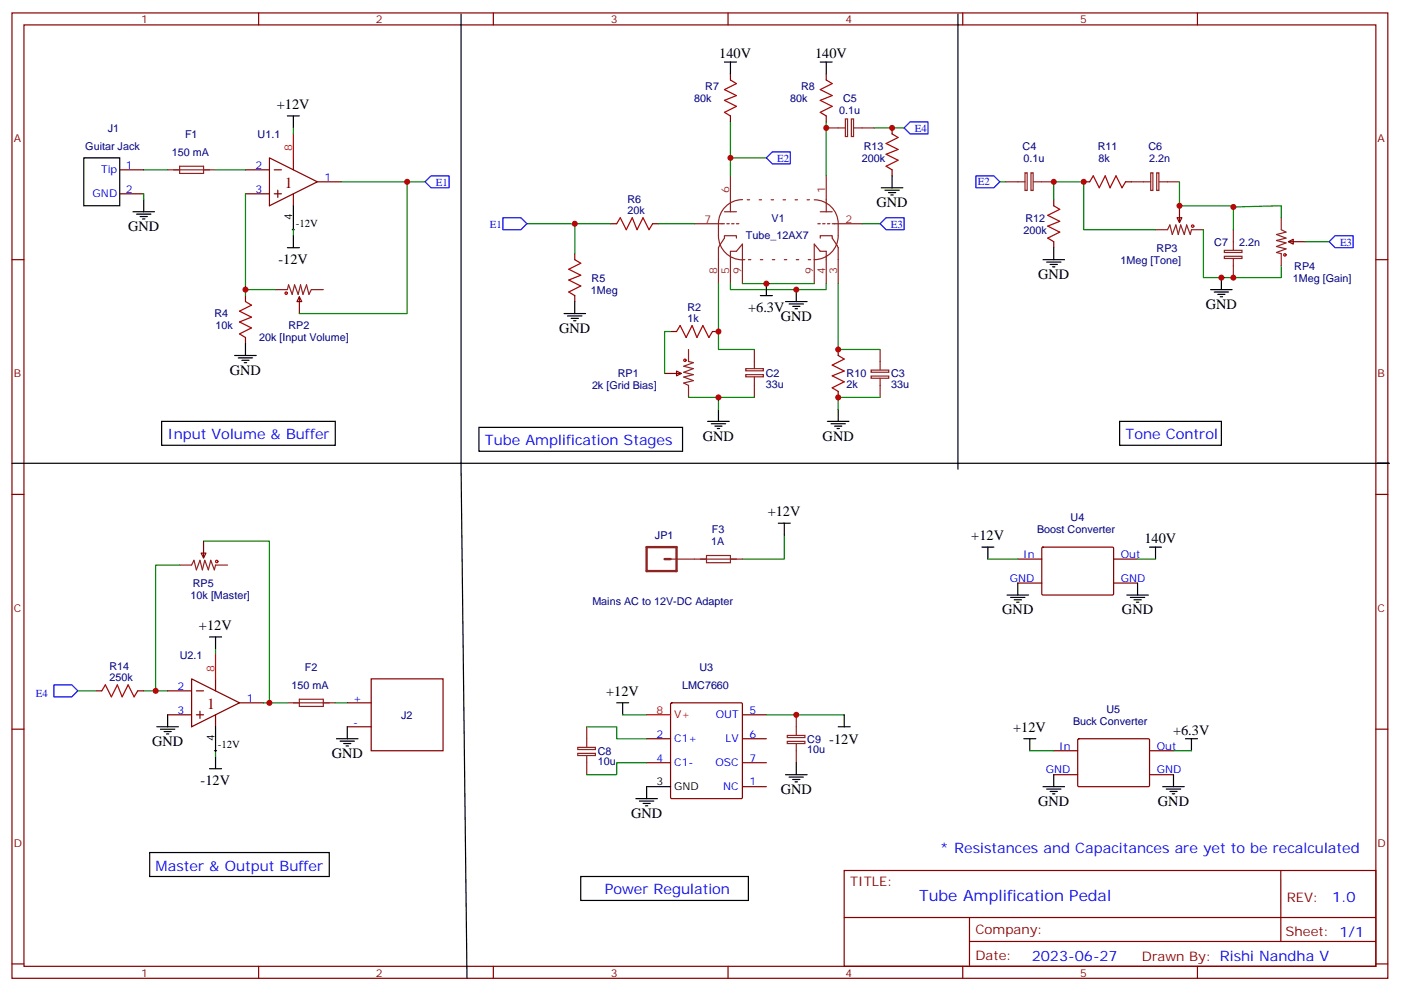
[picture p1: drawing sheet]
<svg xmlns="http://www.w3.org/2000/svg" width="413mm" height="292mm" viewBox="0 0 413 292" stroke-linecap="round" stroke-linejoin="round" font-family="sans-serif">
<g fill="none" stroke="#870000" stroke-width=".35">
<path d="M3.5 3.8h405.4v284.3h-405.4zM7.1 7.3h398.2v277.3h-398.2zM76.2 3.8v3.5M145.3 3.8v3.5M214.5 3.8v3.5M283.6 3.8v3.5M352.8 3.8v3.5M215.2 21.8v1.8M215.2 34.1v1.8M243.4 21.8v1.8M243.4 34.1v1.8M262.8 37.7v1.7"/>
<path d="M35.3 50h7M35.3 57.1h7M72.3 50h7.1M72.3 57.1h7.1M79.4 46.5l14.1 7.1-14.1 7zM80.8 50h2.1M80.8 57.1h2.1M81.8 56v2.1M86.4 46.5v3.5M86.4 57.1v3.5M93.5 53.6h7M262.8 50v1.8"/>
<path d="M310.4 58.8v1.8M319.3 53.6h1.7M331.6 53.6h1.8M3.5 76.5h3.6M169.3 74.7v1.8M179.9 65.9h1.8M192.3 65.9h1.7M310.4 71.2v1.8M346.8 64.1h1.4l-.7 1.4zM347.5 60.6v4.9M379.6 71.2l1.4-.7v1.4zM379.6 71.2h4.9"/>
<path d="M405.3 76.5h3.6M72.3 87.1v1.7M72.3 99.4v1.8M88.2 87.4l.7 1.4h-1.4zM88.2 87.4v5M169.3 87.1v1.7M197.6 97.6h1.7M209.9 97.6h1.8M195.8 110h4.9M199.3 109.3l1.4 .7-1.4 .7zM246.9 102.9v1.8M246.9 115.3v1.8"/>
<path d="M3.5 145.6h3.6M60 159.4v4.9M405.3 145.6h3.6M59.3 162.9h1.4l-.7 1.4zM299.9 164.7h7M299.9 171.7h7M307 161.3l.3-.2 20.6 .1 .2 .3-.1 13.6-.3 .2-20.6-.1-.2-.3zM328.1 164.7h7M328.1 171.7h7M56.4 200l14.2 7-14.2 7.1zM63.5 200v3.5M109.4 200h21.1v21.1h-21.1z"/>
<path d="M3.5 214.8h3.6M28.2 203.5h1.8M40.6 203.5h1.7M49.4 210.5h7M49.4 203.5h7M57.9 210.5h2.1M57.9 203.5h2.1M58.9 209.5v2.1M63.5 210.5v3.6M70.6 207h7M102.3 207h7.1M102.3 214.1h7.1"/>
<path d="M190.5 217.6h7.1M197.6 207.2l.3-.2h20.5l.3 .2v27.7l-.2 .3h-20.6l-.3-.2zM218.7 210.5h7.1M218.7 217.6h7.1M317.6 217.8l.3-.2h20.6l.2 .3-.1 13.6-.3 .2-20.6-.1-.2-.2zM405.3 214.8h3.6M190.5 224.6h7.1M218.7 231.7h7.1M218.7 224.6h7.1M310.4 221.1h7.1M310.4 228.2h7.1M338.7 221.1h7"/>
<path d="M338.7 228.2h7M248.7 256.4h156.6v28.2h-156.6zM377.3 256.4v20.9M248.7 270.2h156.5M285.6 277.3h119.6M285.6 270.2v14.2M3.5 283.9h3.6M76.2 284.6v3.5M145.3 284.6v3.5M214.5 284.6v3.5M283.6 284.6v3.5M352.8 284.6v3.5"/>
<path d="M405.3 283.9h3.6"/>
</g>
<g fill="none" stroke="#000" stroke-width=".35">
<path d="M135.8 4.2v132.3l1.8 151.6M213.4 18.3h3.6M215.2 18.3v3.5M241.7 18.3h3.5M243.4 18.3v3.5M282.2 4.2v134M84.7 34.1h3.5M86.4 34.1v3.6M24.7 46.5h10.6v14.1h-10.6zM42.3 58.8v3.6M259.6 55.3h6.4M260.7 56h4.2"/>
<path d="M261.8 56.7h2.1M262.5 57.4h.7M262.8 51.8v3.5M39.2 62.4h6.3M40.2 63.1h4.2M41.3 63.8h2.1M42 64.5h.7M84.7 73h3.5M86.4 60.6v7.1M86.4 69.4v3.6M307.3 76.5h6.3M308.3 77.2h4.3"/>
<path d="M309.4 77.9h2.1M310.1 78.6h.7M310.4 73v3.5M166.2 92.4h6.3M167.2 93.1h4.2M168.3 93.8h2.1M169 94.5h.7M169.3 88.8v3.6M224 87.1h3.5M225.8 83.5v3.6M231.4 88.8h6.4M232.5 89.5h4.2"/>
<path d="M233.5 90.2h2.2M234.2 90.9h.7M234.6 85.3v3.5M356.7 85.3h6.3M357.7 86h4.2M358.8 86.7h2.1M359.5 87.4h.7M359.8 81.8v3.5M69.1 104.7h6.4M70.2 105.4h4.2M71.3 106.1h2.1M72 106.8h.7"/>
<path d="M72.3 101.2v3.5M3.5 136.5h405.7h-3.5M47.6 124.1h51.2v7.1h-51.2zM141.1 125.9h60v7h-60zM208.5 124.1h6.3M209.5 124.8h4.3M210.6 125.5h2.1M211.3 126.2h.7M211.7 120.6v3.5M243.8 124.1h6.3M244.8 124.8h4.3M245.9 125.5h2.1"/>
<path d="M246.6 126.2h.7M246.9 120.6v3.5M329.8 124.1h30v7.1h-30zM229.3 154.1h3.5M231.1 154.1v3.5M289.3 161.1h3.5M291 161.1v3.6M296.7 175.3h6.3M297.7 176h4.3M298.8 176.7h2.1M299.5 177.4h.7M299.9 171.7v3.6"/>
<path d="M332 175.3h6.3M333 176h4.3M334.1 176.7h2.1M334.8 177.4h.7M335.1 171.7v3.6M338.7 161.1h3.5M340.4 161.1v3.6M61.7 187.6h3.6M63.5 187.6v3.5M46.2 214.1h6.4M47.3 214.8h4.2M48.3 215.5h2.1"/>
<path d="M49 216.2h.7M49.4 210.5v3.6M63.5 214.1v7M99.1 217.6h6.4M100.2 218.3h4.2M101.2 219h2.2M102 219.7h.7M102.3 214.1v3.5M181.7 207h3.5M183.4 207v3.5M246.9 214.1h3.6M248.7 210.5v3.6"/>
<path d="M301.6 217.6h3.6M303.4 217.6v3.5M349.2 217.6h3.6M351 217.6v3.5M61.7 226.4h3.6M63.5 222.9v3.5M187.3 235.2h6.4M188.4 235.9h4.2M189.4 236.6h2.2M190.1 237.3h.8M197.6 231.7h-7.1v3.5M231.4 228.2h6.4"/>
<path d="M232.5 228.9h4.2M233.5 229.6h2.2M234.2 230.3h.7M234.6 224.6v3.6M307.3 231.7h6.3M308.3 232.4h4.3M309.4 233.1h2.1M310.1 233.8h.7M310.4 228.2v3.5M342.5 231.7h6.4M343.6 232.4h4.2M344.7 233.1h2.1"/>
<path d="M345.4 233.8h.7M345.7 228.2v3.5M44.1 251.1h52.9v7.1h-52.9zM171.1 258.2h49.4v7h-49.4z"/>
</g>
<g fill="none" stroke="#8c2424" stroke-width=".35">
<path d="M243.4 37.7h5.7M249.1 35h.6v5.2h-.6zM250.8 35h.7v5.2h-.7zM251.5 37.7h6M49.4 50h14.1M52.9 49h7.1v2.1h-7.1zM215.2 51.8v10.6M218.8 58.8a7.1 7.1 0 0 0-7.1 7.1v3.5a7.1 7.1 0 0 0 7.1 7.1M220.1 58.8h.7M223.7 58.8h.7M227.2 58.8h.7M230.7 58.8h.7"/>
<path d="M234.2 58.8h.7M237.8 58.8h.7M239.9 58.8a7.1 7.1 0 0 1 7 7.1 11 11 0 0 1-1.1 7.4 7.1 7.1 0 0 1-5.9 3.2M243.4 51.8v10.6M296.3 53.6h5.7M302 50.9h.6v5.2h-.6zM303.7 50.9h.7v5.2h-.7zM304.4 53.6h6M333.4 53.6h5.6M339 50.9h.7v5.2h-.7zM340.8 50.9h.6v5.2h-.6zM341.5 53.6h6"/>
<path d="M204.6 65.9h8.8M213.4 62.4h3.6M214.1 65.9h.7M215.5 65.9h.8M217 70.1v-.7h-3.6v.7l-1.7 2.9v10.5M217 65.9h.7M218.7 76.5h.7M220.5 76.5h.7M224 76.5h.7M227.5 76.5h.7M231.1 76.5h.7M234.6 76.5h.7"/>
<path d="M238.1 76.5h.7M240.9 65.9h.8M241.7 70.1v-.7h3.5v.7l1.7 2.9v10.5M241.7 62.4h3.5M242.4 65.9h.7M243.8 65.9h.7M245.2 65.9h8.8M340.4 67.7h3.6l.7-1.4 .7 2.8 1-2.8 .7 2.8 .7-2.8 1.1 2.8 .7-2.8 1.1 2.8 .3-1.4h3.5M360.7 73.7h5.2v.7h-5.2zM360.7 75.5h5.2v.6h-5.2zM363.4 67.7v6M363.4 76.1v5.7"/>
<path d="M377.5 64.1v3.6l1.4 .7-2.8 .7 2.8 1-2.8 .7 2.8 .7-2.8 1.1 2.8 .7-2.8 1.1 1.4 .3v3.5M81.1 85.3h3.6l.3-1.4 1.1 2.8 .7-2.8 1 2.8 .7-2.8 .8 2.8 1-2.8 .7 2.8 .7-1.4h3.5M215.2 83.5v-9.5h1.8l1.7-2.1v11.6M239.9 83.5v-11.6l1.8 2.1h1.7v9.5M202.8 102.9v3.6l1.5 .3-2.9 1.1 2.9 .7-2.9 1 2.9 .7-2.9 .8 2.9 1-2.9 .7 1.4 .7v3.6M219.7 110.3h5.2v.7h-5.2zM219.7 108.6h5.2v.6h-5.2zM222.2 102.9v5.7M222.2 111.1v6M256.6 109h5.2v.6h-5.2zM256.6 110.8h5.2v.6h-5.2zM259.3 102.9v6"/>
<path d="M259.3 111.4v5.7M52.9 166.4h3.5l.7-1.4 .8 2.9 1-2.9 .7 2.9 .7-2.9 1.1 2.9 .7-2.9 1 2.9 .4-1.5h3.5M197.6 164.7h21.1M208.1 163.6h7.1v2.1h-7.1zM84.7 207h14.1M88.2 206h7v2.1h-7zM172.9 214.1v6M232 216.6h5.1v.6h-5.1zM232 218.4h5.1v.6h-5.1zM234.6 210.5v6M234.6 219v5.6M170.2 220.1h5.2v.7h-5.2z"/>
<path d="M170.2 221.9h5.2v.6h-5.2zM172.9 222.5v5.7"/>
</g>
<g fill="none" stroke="#008700" stroke-width=".35">
<path d="M86.4 37.7v1.7M215.2 35.9v15.9M243.4 35.9v15.9M257.5 37.7h8.8M42.3 50h7.1M42.3 57.1v1.7M63.5 50h8.8M72.3 57.1v30M100.5 53.6h19.4v38.8h-31.7M119.9 53.6h5.3M215.2 46.5h10.6M294.6 53.6h1.7"/>
<path d="M310.4 58.8v-5.2h8.9v14.1h21.1M347.5 53.6v7h15.9v7.1M86.4 67.7v1.7M155.2 65.9h24.7M169.3 65.9v8.8M194 65.9h10.6M254 65.9h5.3M354.5 67.7v14.1h23v-3.6M363.4 61l14.1-.4v3.5M384.5 71.2h7.1M72.3 85.3h8.8M197.6 97.6h-1.8v12.4"/>
<path d="M211.7 83.5v19.4h10.5M215.2 83.5v1.8h28.2v-1.8M218.7 83.5h21.2M246.9 83.5v19.4h12.4M202.8 117.1h8.9M222.2 117.1h-10.5v3.5M259.3 117.1h-12.4v3.5M60 159.4h19.4v47.6h-1.8M231.1 157.6v7.1h-12.4M52.9 166.4h-7v37.1M291 164.7h8.9M335.1 164.7h5.3"/>
<path d="M63.5 191.1v1.8M22.9 203.5h5.3M42.3 203.5h7.1M79.4 207h5.3M98.8 207h3.5M172.9 214.1h8.8v3.5h8.8M183.4 210.5h7.1M225.8 210.5h22.9M63.5 221.1v1.8M190.5 224.6h-8.8v3.6h-8.8M303.4 221.1h7M345.7 221.1h5.3"/>
</g>
<path d="M86.4 39.4v7.1M63.5 192.9v7.1M190.5 210.5h7.1" fill="none" stroke="#f00" stroke-width=".35"/>
<path d="M86.1 67.7h.7M86.4 67.3v.7M63.1 221.1h.8M63.5 220.8v.7" fill="none" stroke="#000" stroke-width=".29"/>
<g fill="none" stroke="#a10000" stroke-width=".35">
<path d="M215.2 23.6l1.8 1-3.6 1.8 3.6 1.8-3.6 1.4 3.6 1.7-3.6 1.8 1.8 1M243.4 23.6l1.8 1-3.5 1.8 3.5 1.8-3.5 1.4 3.5 1.7-3.5 1.8 1.7 1M262.8 39.4l1.8 1.1-3.5 1.8 3.5 1.7-3.5 1.4 3.5 1.8-3.5 1.8 1.7 1M321 53.6l1.1-1.8 1.7 3.5 1.8-3.5 1.4 3.5 1.8-3.5 1.8 3.5 1-1.7M169.3 76.5l1.8 1-3.5 1.8 3.5 1.8-3.5 1.4 3.5 1.7-3.5 1.8 1.7 1.1M181.7 65.9l1-1.8 1.8 3.6 1.8-3.6 1.4 3.6 1.7-3.6 1.8 3.6 1.1-1.8M310.4 60.6l1.8 1.1-3.5 1.7 3.5 1.8-3.5 1.4 3.5 1.8-3.5 1.7 1.7 1.1M72.3 88.8l1.8 1.1-3.5 1.8 3.5 1.7-3.5 1.4 3.5 1.8-3.5 1.8 1.7 1M199.3 97.6l1.1-1.7 1.7 3.5 1.8-3.5 1.4 3.5 1.8-3.5 1.7 3.5 1.1-1.8M246.9 104.7l1.8 1.1-3.5 1.7 3.5 1.8-3.5 1.4 3.5 1.8-3.5 1.7 1.7 1.1M30 203.5l1-1.8 1.8 3.5 1.8-3.5 1.4 3.5 1.7-3.5 1.8 3.5 1.1-1.7"/>
<circle cx="351.4" cy="66.6" r=".35"/>
<circle cx="378.5" cy="75.1" r=".35"/>
<circle cx="84.3" cy="86.4" r=".35"/>
<circle cx="201.8" cy="106.1" r=".35"/>
<circle cx="63.9" cy="165.4" r=".35"/>
</g>
<path d="M266.3 37.7l1.8-1.8h5.3v3.5h-5.3zM125.2 53.6l1.8-1.8h5.3v3.5h-5.3zM225.8 46.5l1.7-1.8h5.3v3.6h-5.3zM287.5 51.8h5.3l1.8 1.8-1.8 1.7h-5.3zM148.2 64.1h5.3l1.7 1.8-1.7 1.8h-5.3zM259.3 65.9l1.8-1.8h5.2v3.6h-5.2zM393.3 69.4h5.3v3.6h-5.3l-1.7-1.8zM15.9 201.7h5.3l1.7 1.8-1.7 1.7h-5.3z" fill="none" stroke="#00f" stroke-width=".35"/>
<path d="M190.5 161.1h8.8v7.1h-8.8zM195.8 164.7h1.8" fill="none" stroke="#8c2424" stroke-width=".71"/>
<g fill="#c00">
<circle cx="119.9" cy="53.6" r=".88"/>
<circle cx="169.3" cy="65.9" r=".88"/>
<circle cx="234.6" cy="85.3" r=".88"/>
<circle cx="225.8" cy="83.5" r=".88"/>
<circle cx="246.9" cy="117.1" r=".88"/>
<circle cx="246.9" cy="102.9" r=".88"/>
<circle cx="347.5" cy="60.6" r=".88"/>
<circle cx="359.8" cy="81.8" r=".88"/>
<circle cx="215.2" cy="46.5" r=".88"/>
<circle cx="363.4" cy="81.8" r=".88"/>
<circle cx="363.4" cy="61" r=".88"/>
<circle cx="310.4" cy="53.6" r=".88"/>
<circle cx="319.3" cy="53.6" r=".88"/>
<circle cx="243.4" cy="37.7" r=".88"/>
<circle cx="262.8" cy="37.7" r=".88"/>
<circle cx="45.9" cy="203.5" r=".88"/>
<circle cx="79.4" cy="207" r=".88"/>
<circle cx="234.6" cy="210.5" r=".88"/>
<circle cx="211.7" cy="117.1" r=".88"/>
<circle cx="72.3" cy="85.3" r=".88"/>
<circle cx="211.7" cy="97.6" r=".88"/>
</g>
<g font-size="4.6" fill="#800">
<text x="84" y="55.3">1</text>
<text x="61" y="208.8">1</text>
</g>
<text font-size="4.6" fill="#00f" x="270.8" y="265.4">Tube Amplification Pedal</text>
<g font-size="4.2">
<text x="211.9" y="17.2">140V</text>
<text x="240.1" y="17.2">140V</text>
<text x="81.5" y="32">+12V</text>
<text x="258.2" y="61">GND</text>
<text x="37.7" y="68">GND</text>
<text x="82" y="77.9">-12V</text>
<text x="305.9" y="82.1">GND</text>
<text x="220.4" y="92">+6.3V</text>
<text x="230" y="94.5">GND</text>
<text x="355.2" y="90.9">GND</text>
<text x="164.7" y="98">GND</text>
<text x="67.7" y="110.3">GND</text>
<text x="207.1" y="129.8">GND</text>
<text x="242.4" y="129.8">GND</text>
<text x="226.2" y="152">+12V</text>
<text x="286.1" y="159">+12V</text>
<text x="337.1" y="160">140V</text>
<text x="58.6" y="185.5">+12V</text>
<text x="295.3" y="180.9">GND</text>
<text x="330.6" y="180.9">GND</text>
<text x="178.5" y="204.9">+12V</text>
<text x="298.5" y="215.5">+12V</text>
<text x="44.8" y="219.7">GND</text>
<text x="244.3" y="219">-12V</text>
<text x="345.6" y="216.5">+6.3V</text>
<text x="97.7" y="223.2">GND</text>
<text x="59.1" y="231.4">-12V</text>
<text x="230" y="233.8">GND</text>
<text x="305.9" y="237.3">GND</text>
<text x="341.1" y="237.3">GND</text>
<text x="185.9" y="240.9">GND</text>
</g>
<g font-size="4.2" fill="#00f">
<text x="49.4" y="129.4">Input Volume &amp; Buffer</text>
<text x="142.9" y="131.2">Tube Amplification Stages</text>
<text x="331.6" y="129.4">Tone Control</text>
<text x="276.9" y="251.1">* Resistances and Capacitances are yet to be recalculated</text>
<text x="45.9" y="256.4">Master &amp; Output Buffer</text>
<text x="178.2" y="263.5">Power Regulation</text>
<text x="392.5" y="265.7">1.0</text>
<text x="304" y="283">2023-06-27</text>
</g>
<g font-size="3.9" fill="#800">
<text x="250.5" y="261">TITLE:</text>
<text x="379.1" y="265.7">REV:</text>
<text x="287.4" y="275.2">Company:</text>
<text x="378.7" y="275.8">Sheet: 1/1</text>
<text x="287.4" y="282.9">Date:</text>
<text x="336.4" y="282.9">Drawn By: Rishi Nandha V</text>
</g>
<g font-size="3.2" fill="#800">
<text x="41.6" y="6.8">1</text>
<text x="110.8" y="6.8">2</text>
<text x="179.9" y="6.8">3</text>
<text x="249.1" y="6.8">4</text>
<text x="318.2" y="6.8">5</text>
<text x="4.1" y="41.9">A</text>
<text x="405.9" y="41.9">A</text>
<text x="4.1" y="111.1">B</text>
<text x="405.9" y="111.1">B</text>
<text x="4.1" y="180.2">C</text>
<text x="405.9" y="180.2">C</text>
<text x="4.1" y="249.3">D</text>
<text x="405.9" y="249.3">D</text>
<text x="41.6" y="287.6">1</text>
<text x="110.8" y="287.6">2</text>
<text x="179.9" y="287.6">3</text>
<text x="249.1" y="287.6">4</text>
<text x="318.2" y="287.6">5</text>
</g>
<g font-size="3.2" fill="#000080">
<text x="204.6" y="30">80k</text>
<text x="207.8" y="26.5">R7</text>
<text x="232.8" y="30">80k</text>
<text x="236" y="26.5">R8</text>
<text x="248.4" y="30">C5</text>
<text x="247.3" y="33.5">0.1u</text>
<text x="31.8" y="38.8">J1</text>
<text x="54.5" y="40.6">F1</text>
<text x="75.9" y="40.6">U1.1</text>
<text x="25.1" y="44.1">Guitar Jack</text>
<text x="50.6" y="45.9">150 mA</text>
<text x="254" y="47.6">200k</text>
<text x="254.5" y="44.1">R13</text>
<text x="301.3" y="44.1">C4</text>
<text x="301.6" y="47.6">0.1u</text>
<text x="323.4" y="44.1">R11</text>
<text x="323.6" y="47.6">8k</text>
<text x="338.3" y="44.1">C6</text>
<text x="338.6" y="47.6">2.2n</text>
<text x="184.9" y="59.9">R6</text>
<text x="184.9" y="63.1">20k</text>
<text x="227.3" y="65.2">V1</text>
<text x="302.1" y="65.3">R12</text>
<text x="219.8" y="70.5">Tube_12AX7</text>
<text x="301.6" y="68.8">200k</text>
<text x="330.2" y="77.6">1Meg [Tone]</text>
<text x="340.8" y="74.1">RP3</text>
<text x="357.7" y="72.4">C7</text>
<text x="365.1" y="72.4">2.2n</text>
<text x="174.3" y="82.9">R5</text>
<text x="380.9" y="82.9">1Meg [Gain]</text>
<text x="381.3" y="79.4">RP4</text>
<text x="174" y="86.5">1Meg</text>
<text x="63.2" y="93.5">R4</text>
<text x="202.5" y="94.8">1k</text>
<text x="202.5" y="91.7">R2</text>
<text x="63.5" y="97">10k</text>
<text x="76.3" y="100.6">20k [Input Volume]</text>
<text x="85" y="97">RP2</text>
<text x="182" y="111.1">RP1</text>
<text x="225.6" y="111.2">C2</text>
<text x="249.4" y="111.2">R10</text>
<text x="262.5" y="111.2">C3</text>
<text x="174.4" y="114.7">2k [Grid Bias]</text>
<text x="225.6" y="114.3">33u</text>
<text x="249.4" y="114.3">2k</text>
<text x="262.5" y="114.3">33u</text>
<text x="315.4" y="153.5">U4</text>
<text x="193" y="158.7">JP1</text>
<text x="209.5" y="160.5">1A</text>
<text x="209.7" y="157">F3</text>
<text x="305.5" y="157">Boost Converter</text>
<text x="56.8" y="172.9">RP5</text>
<text x="56.2" y="176.4">10k [Master]</text>
<text x="174.5" y="178.1">Mains AC to 12V-DC Adapter</text>
<text x="32.3" y="197.5">R14</text>
<text x="53" y="194">U2.1</text>
<text x="89.8" y="197.6">F2</text>
<text x="206" y="197.5">U3</text>
<text x="32.3" y="200.7">250k</text>
<text x="85.9" y="202.9">150 mA</text>
<text x="201" y="202.8">LMC7660</text>
<text x="326" y="209.9">U5</text>
<text x="118.2" y="211.7">J2</text>
<text x="316.1" y="213.4">Buck Converter</text>
<text x="237.8" y="221.9">10u</text>
<text x="237.8" y="218.8">C9</text>
<text x="176.1" y="225.4">10u</text>
<text x="176.1" y="222.3">C8</text>
</g>
<g font-size="3.2" fill="#00f">
<text x="269.5" y="38.9">E4</text>
<text x="229" y="47.7">E2</text>
<text x="29.8" y="51.1">Tip</text>
<text x="37" y="49.7">1</text>
<text x="75.2" y="49.7">2</text>
<text x="95.6" y="53.2">1</text>
<text x="27.3" y="58.1">GND</text>
<text x="37" y="56.7">2</text>
<text x="75.2" y="56.7">3</text>
<text x="128.4" y="54.9">E1</text>
<text x="288.1" y="54.4">E2</text>
<text x="144.3" y="67.1">E1</text>
<text x="262.5" y="67.2">E3</text>
<text x="394.8" y="72.4">E3</text>
<text x="301.5" y="164.3">In</text>
<text x="330.2" y="164.3">Out</text>
<text x="297.5" y="171.4">GND</text>
<text x="330.2" y="171.4">GND</text>
<text x="52.3" y="203.1">2</text>
<text x="10.5" y="205.2">E4</text>
<text x="72.7" y="206.7">1</text>
<text x="104.1" y="206.7">+</text>
<text x="52.3" y="210.2">3</text>
<text x="104.1" y="213.7">-</text>
<text x="210.9" y="211.6">OUT</text>
<text x="220.8" y="210.2">5</text>
<text x="193.4" y="217.2">2</text>
<text x="198.6" y="218.7">C1+</text>
<text x="213.7" y="218.7">LV</text>
<text x="220.8" y="217.2">6</text>
<text x="312" y="220.8">In</text>
<text x="340.8" y="220.8">Out</text>
<text x="193.4" y="224.3">4</text>
<text x="198.6" y="225.7">C1-</text>
<text x="210.8" y="225.7">OSC</text>
<text x="220.8" y="224.3">7</text>
<text x="308.1" y="227.8">GND</text>
<text x="340.8" y="227.8">GND</text>
<text x="213.1" y="232.8">NC</text>
<text x="220.8" y="231.4">1</text>
</g>
<g font-size="3.2" fill="#f00">
<text x="86.1" y="44.4" transform="rotate(-90 86.1 44.4)">8</text>
<text x="63.1" y="197.8" transform="rotate(-90 63.1 197.8)">8</text>
<text x="193.4" y="210.2">8</text>
<text x="198.6" y="211.6">V+</text>
</g>
<g font-size="3.2" fill="#8d2323">
<text x="214.8" y="56.7" transform="rotate(-90 214.8 56.7)">6</text>
<text x="243.1" y="56.7" transform="rotate(-90 243.1 56.7)">1</text>
<text x="207.5" y="65.5">7</text>
<text x="249.1" y="65.5">2</text>
<text x="211.3" y="80.6" transform="rotate(-90 211.3 80.6)">8</text>
<text x="214.8" y="80.6" transform="rotate(-90 214.8 80.6)">5</text>
<text x="218.4" y="80.6" transform="rotate(-90 218.4 80.6)">9</text>
<text x="239.5" y="80.6" transform="rotate(-90 239.5 80.6)">9</text>
<text x="243.1" y="80.6" transform="rotate(-90 243.1 80.6)">4</text>
<text x="246.6" y="80.6" transform="rotate(-90 246.6 80.6)">3</text>
</g>
<g font-size="3.2">
<text x="86.1" y="64.7" transform="rotate(-90 86.1 64.7)">4</text>
<text x="87.1" y="66.8">-12V</text>
<text x="63.1" y="218.2" transform="rotate(-90 63.1 218.2)">4</text>
<text x="64.2" y="220.2">-12V</text>
<text x="193.4" y="231.4">3</text>
<text x="198.6" y="232.8">GND</text>
</g>
</svg>
